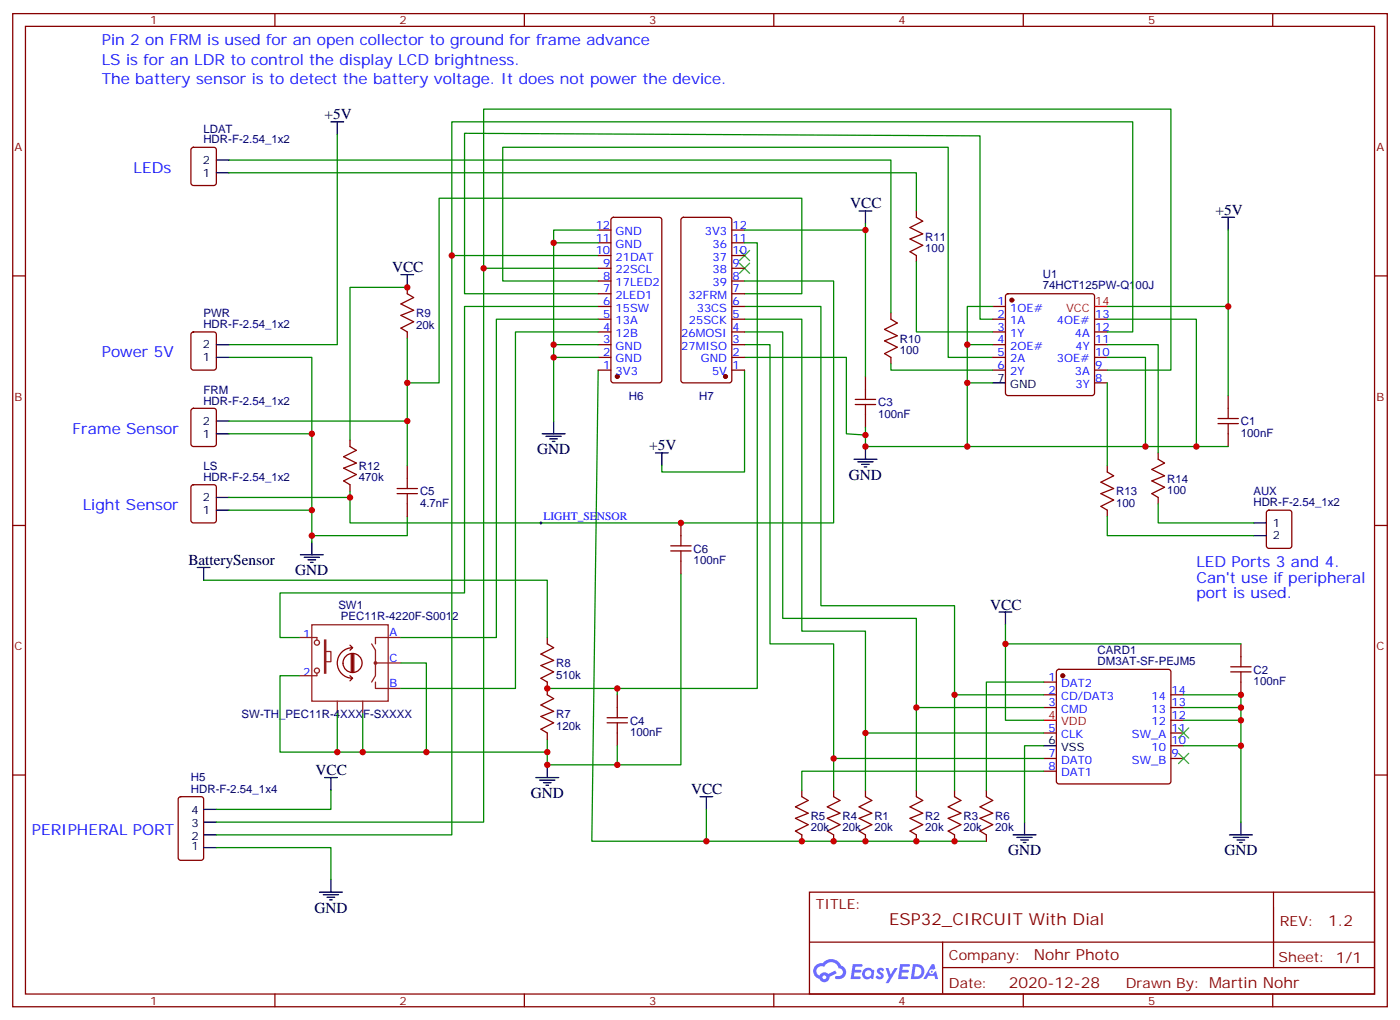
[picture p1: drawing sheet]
<svg xmlns="http://www.w3.org/2000/svg" width="388mm" height="283mm" viewBox="0 0 388 283" stroke-linecap="round" stroke-linejoin="round" font-family="sans-serif">
<path d="M83.3 153.7h6.3M84.3 154.4h4.2M85.4 155.1h2.1M86.1 155.8h.7M86.4 150.2v3.5" fill="none" stroke="#000" stroke-width=".35"/>
<g fill="none" stroke="#870000" stroke-width=".35">
<path d="M3.5 3.8h381v275.1h-381zM7.1 7.3h373.9v268.1h-373.9zM76.2 3.8v3.5M145.3 3.8v3.5M214.5 3.8v3.5M283.6 3.8v3.5M352.8 3.8v3.5M3.5 76.4h3.6M381 76.4h3.5M3.5 145.6h3.6M381 145.6h3.5M3.5 214.7h3.6"/>
<path d="M381 214.7h3.5M224.4 247.2h156.6v28.2h-156.6zM353 247.2v20.9M76.2 275.4v3.5M145.3 275.4v3.5M214.5 275.4v3.5M224.4 261h156.5M261.3 268.1h119.6M261.3 261v14.1M283.6 275.4v3.5M352.8 275.4v3.5"/>
</g>
<g fill="#5487ff">
<path d="M243.4 268.4a1.22 1.22 0 0 1 1.7 .2l-.4 .6a.47 .47 0 0 0-.4-.4 .47 .47 0 0 0-.5 .2l.1 .1a1.23 1.23 0 0 1 .8 1.9 1.44 1.44 0 0 1-2.1-.2l.5-.6 .8 .4a.29 .29 0 0 0 .3-.2 .29 .29 0 0 0-.3-.3 1.04 1.04 0 0 1-.5-1.7z"/>
<path d="M236.4 267.1h2.3l.3 .2-.1 .5-1.8 .1-.1 .8h1.5l.3 .4-.4 .4-1.6-.1-.1 1.2h1.7l.2 .3-.2 .3-2.6 .1z"/>
<path d="M249.5 267.1h2.4l.3 .2-.1 .5-1.9 .1-.1 .8h1.5l.4 .4-.4 .3h-1.6l-.2 1.1 1.8 .1 .1 .3-.1 .3-2.7 .1z"/>
<path d="M258.3 267.1h.7l.3 1.3-.6 .3a.69 .69 0 0 0-1 .3 .69 .69 0 0 0 .4 .9 .69 .69 0 0 0 .9-.6l.5-.2 .5 2.2h-.8l-.2-.9h-1.7l-.5 .9h-.9z"/>
<path d="M245.5 268.2h.8l.6 1.8 1.1-1.8h.8l-2.5 4.2h-.8l.9-1.5z"/>
<path d="M253 267.1l-.6 4.2h1.4a2.11 2.11 0 0 0 2.4-2.1 2.11 2.11 0 0 0-2.5-2.1zM253.8 267.9a1.39 1.39 0 0 1 1.6 1.4 1.39 1.39 0 0 1-1.8 1.2h-.2z"/>
<path d="M239.4 268.7a1.54 1.54 0 0 0-.1 2.2 1.54 1.54 0 0 0 2.1 .1l.6 .3 .3-2.3-.1-.3h-.4a1.49 1.49 0 0 0-2.4 0zM239.6 269.7a.95 .95 0 0 1 1.9 0 .95 .95 0 0 1-1.9 0z"/>
<path d="M226.1 267.5a2.18 2.18 0 0 0 1 3.7 1.44 1.44 0 0 0 1.7 .9 1.44 1.44 0 0 0 1.1-1.5l2-1-.4-.7-1.9 1a1.47 1.47 0 0 0-2.5 .4 1.39 1.39 0 0 1-.6-1.9 1.39 1.39 0 0 1 2-.5 2.12 2.12 0 0 1 2.1-1.3 2.12 2.12 0 0 1 1.9 1.7 1.14 1.14 0 0 1 1.1 1.4 1.14 1.14 0 0 1-1.6 .7 .43 .43 0 0 0-.6 .4 .43 .43 0 0 0 .5 .5 1.98 1.98 0 0 0 2.5-1.3 1.98 1.98 0 0 0-1.3-2.5 3.1 3.1 0 0 0-5.2-.7l-.9 .2zM228 270.8a.54 .54 0 0 1 1 0 .54 .54 0 0 1-1 0z"/>
<circle cx="258.3" cy="269.2" r=".26"/>
</g>
<g fill="none" stroke="#870000" stroke-width=".35">
<path d="M53.2 41l.4-.2h5.7l.6 .4 .1 9.5-.5 .6-5.9 .1-.6-.5-.1-9.4zM254 58.5v1.7l1.8 1.1-3.6 1.7 3.6 1.8-3.6 1.4 3.6 1.8-3.6 1.7 1.8 1.1v1.8M112.9 79.6v1.8l1.8 1-3.6 1.8 3.6 1.8-3.6 1.4 3.6 1.7-3.6 1.8 1.8 1.1v1.7M165.8 77.9h3.5M165.8 74.3h3.5M165.8 70.8h3.5M165.8 67.3h3.5M165.8 63.7h3.5M169.6 60.4l.4-.2h12.7l.7 .5v44.7l-.4 .6-13 .1-.6-.5-.1-44.7zM189 60.4l.4-.2h12.7l.7 .5v44.7l-.4 .6-13 .1-.6-.5-.1-44.7zM202.8 77.9h3.6M202.8 74.3h3.6"/>
<path d="M202.8 70.8h3.6M202.8 67.3h3.6M202.8 63.7h3.6M53.2 92.2l.4-.2h5.7l.6 .4 .1 9.4-.5 .7-5.9 .1-.6-.5-.1-9.4zM165.8 99h3.5M165.8 95.5h3.5M165.8 92h3.5M165.8 88.4h3.5M165.8 84.9h3.5M165.8 81.4h3.5M202.8 99h3.6M202.8 95.5h3.6"/>
<path d="M202.8 92h3.6M202.8 88.4h3.6M202.8 84.9h3.6M202.8 81.4h3.6M246.9 86.7v1.7l1.8 1.1-3.5 1.8 3.5 1.7-3.5 1.4 3.5 1.8-3.5 1.8 1.7 1v1.8M275.2 99h3.5M275.2 95.5h3.5M275.2 92h3.5M275.2 88.4h3.5M275.2 84.9h3.5M278.9 81.6l.5-.2h23.3l.5 .2 .2 .5v26.8l-.2 .5-.5 .2h-23.3l-.5-.2-.2-.5v-26.8zM303.4 99h3.5"/>
<path d="M303.4 95.5h3.5M303.4 92h3.5M303.4 88.4h3.5M53.2 113.3l.4-.2h5.7l.6 .5 .1 9.4-.5 .7h-5.9l-.6-.4-.1-9.5zM165.8 102.6h3.5M202.8 102.6h3.6M237.1 112.1h5.6M237.1 110.7h5.6M239.9 104.3v6.4M239.9 112.1v6.3M275.2 102.6h3.5M303.4 102.6h3.5"/>
<path d="M303.4 106.1h3.5M337.6 117.4h5.7M337.6 116h5.7M340.4 109.6v6.4M340.4 117.4v6.3M53.2 134.5l.4-.2h5.7l.6 .4 .1 9.5-.5 .6-5.9 .1-.6-.5-.1-9.4zM97 122v1.7l1.8 1.1-3.6 1.7 3.6 1.8-3.6 1.4 3.6 1.8-3.6 1.7 1.8 1.1v1.8M112.9 129v3.5M112.9 139.6v3.5M306.9 129v1.8l1.8 1-3.5 1.8 3.5 1.8-3.5 1.4 3.5 1.7-3.5 1.8 1.7 1.1v1.7M321 125.5v1.7l1.8 1.1-3.5 1.8 3.5 1.7-3.5 1.4 3.5 1.8-3.5 1.8 1.7 1v1.8M185.9 152.6h5.7"/>
<path d="M185.9 151.2h5.7M188.7 144.9v6.3M188.7 152.6v6.4M351.2 141.6l.5-.2h5.7l.6 .4 .1 9.4-.5 .7h-5.9l-.6-.4-.1-9.4zM151.7 176.6v1.8l1.8 1.1-3.6 1.7 3.6 1.8-3.6 1.4 3.6 1.8-3.6 1.7 1.8 1.1v3.5l1.8 1.1-3.6 1.7 3.6 1.8-3.6 1.4 3.6 1.8-3.6 1.7 1.8 1.1v1.8M344 178.4v6.3M168.3 198.9h5.6M171.1 192.5v6.4M289.3 189h3.5M289.3 192.5h3.5M289.3 196h3.5M293 185.7l.5-.2h30.3l.5 .2 .3 .5v30.3l-.3 .5-.5 .2h-30.3l-.5-.2-.2-.5v-30.3z"/>
<path d="M324.6 192.5h3.5M324.6 196h3.5M324.6 199.6h3.5M341.1 186.2h5.7M341.1 184.7h5.7M344 186.2v6.3M168.3 200.3h5.6M171.1 200.3v6.3M222.2 219v1.7l1.8 1.1-3.5 1.8 3.5 1.7-3.5 1.4 3.5 1.8-3.5 1.8 1.7 1v1.8M231.1 219v1.7l1.7 1.1-3.5 1.8 3.5 1.7-3.5 1.4 3.5 1.8-3.5 1.8 1.8 1v1.8M239.9 219v1.7l1.8 1.1-3.6 1.8 3.6 1.7-3.6 1.4 3.6 1.8-3.6 1.8 1.8 1v1.8M254 219v1.7l1.8 1.1-3.6 1.8 3.6 1.7-3.6 1.4 3.6 1.8-3.6 1.8 1.8 1v1.8"/>
<path d="M264.6 219v1.7l1.7 1.1-3.5 1.8 3.5 1.7-3.5 1.4 3.5 1.8-3.5 1.8 1.8 1v1.8M273.4 219v1.7l1.8 1.1-3.6 1.8 3.6 1.7-3.6 1.4 3.6 1.8-3.6 1.8 1.8 1v1.8M289.3 203.1h3.5M289.3 210.1h3.5M289.3 213.7h3.5M324.6 203.1h3.5M324.6 210.1h3.5M324.6 206.6h3.5M49.6 220.9l.5-.2h5.6l.7 .5v16.5l-.4 .6-5.9 .1-.7-.5v-16.5z"/>
</g>
<g fill="none" stroke="#000" stroke-width=".35">
<path d="M91.7 33.8h3.5M93.5 33.8v3.5M60 47.9h3.5M60 44.3h3.5M238.1 58.5h3.6M239.9 58.5v3.5M111.1 76.1h3.6M112.9 76.1v3.5M338.7 60.2h3.5M340.4 60.2v3.5M60 99h3.5M60 95.5h3.5"/>
<path d="M60 116.7h3.5M153.5 116.7v3.5M275.2 106.1h3.5M60 120.2h3.5M60 137.8h3.5M150.3 120.2h6.3M151.3 120.9h4.3M152.4 121.6h2.1M153.1 122.3h.7M181.7 125.5h3.5M183.4 125.5v3.5M236.7 127.2h6.4"/>
<path d="M237.8 128h4.2M238.8 128.7h2.1M239.5 129.4h.7M239.9 123.7v3.5M54.7 157.2h3.5M56.4 157.2v3.6M60 141.4h3.5M347.5 144.9h3.5M347.5 148.4h3.5M276.9 169.6h3.6M278.7 169.6v3.5M90 215.4h3.5"/>
<path d="M91.7 215.4v3.6M148.5 215.4h6.4M149.6 216.1h4.2M150.6 216.9h2.2M151.3 217.6h.7M151.7 211.9v3.5M289.3 206.6h3.5M56.4 231.3h3.6M56.4 234.8h3.6M56.4 227.8h3.6M56.4 224.3h3.6M194 220.7h3.6"/>
<path d="M195.8 220.7v3.6M280.8 231.3h6.4M281.9 232h4.2M282.9 232.7h2.1M283.6 233.4h.7M284 227.8v3.5M340.8 231.3h6.3M341.8 232h4.3M342.9 232.7h2.1M343.6 233.4h.7M344 227.8v3.5M88.5 247.2h6.4"/>
<path d="M89.6 247.9h4.2M90.7 248.6h2.1M91.4 249.3h.7M91.7 243.7v3.5"/>
</g>
<g fill="none" stroke="#008700" stroke-width=".35">
<path d="M93.5 37.3v58.2h-30M63.5 44.3h183.4v42.4M63.5 47.9h190.5v10.6M112.9 79.6h-15.9v42.4M125.2 70.8v-37h188.8v58.2h-7.1M134.1 74.3v-44.1h190.5v72.4h-17.7M153.5 67.3h12.3M165.8 77.9h-26.5v-37.1h123.5v58.2h12.4M165.8 70.8h-40.6v160.5h-65.2M165.8 74.3h-31.7v153.5h-74.1M165.8 63.7h-12.3v31.8M206.4 67.3h3.5v123.4h-58.2"/>
<path d="M206.4 63.7h33.5v40.6M206.4 77.9h24.7v67h-134.1v-7.1M239.9 62v1.7M254 72.6v19.4h21.2M340.4 63.7v45.9M63.5 99h22.9v49.4M112.9 93.7v35.3M153.5 99h12.3M165.8 81.4h-37v-44.5l142.8 .7v50.8h3.6M165.8 84.9h-37v79.4h-51.2v12.3h5.3M165.8 95.5h-12.3v21.2M165.8 88.4h-28.2v88.2h-26.5"/>
<path d="M165.8 92h-22.9v98.7h-31.8M206.4 84.9h21.1v82.9h37.1v24.7h24.7M206.4 92h10.6v79.3h37v24.7h35.3M206.4 88.4h15.8v86.5h17.7v28.2h49.4M206.4 95.5h7v82.9h17.7v31.7h58.2M206.4 99h28.2v21.2l5.3 .3M206.4 81.4h15.8v-26.5h-100.5v51.2h-8.8M268.1 95.5h7.1M275.2 84.9h-7.1v38.8h-28.2v-5.3M306.9 95.5h14.1v30M306.9 99h10.6v24.7M306.9 88.4h24.7v35.3"/>
<path d="M306.9 84.9h33.5M63.5 116.7h49.4M165.8 102.6l-1.8 130.5h31.8M206.4 102.6v28.2h-23v-1.8M246.9 100.8v1.8h28.3M268.1 106.1h7.1M306.9 106.1v22.9M63.5 120.2h22.9M97 136.1v1.7h-33.5M268.1 123.7h72.3M321 139.6v5.3h26.5M63.5 141.4h22.9"/>
<path d="M112.9 143.1v5.3h-26.5v1.8M188.7 159v52.9h-17.6M306.9 143.1v5.3h40.6M56.4 160.8h95.3v15.8M278.7 173.1v26.5h10.6M278.7 178.4h65.3M82.9 187.2h-5.3v21.2h22.9M93.5 197.8v10.6M100.5 197.8v10.6h51.2v-3.5M111.1 183.7h7.1v24.7M171.1 190.7v1.8M254 196v23"/>
<path d="M264.6 192.5v26.5M289.3 189h-15.9v30M328.1 192.5h15.9v35.3M328.1 196h15.9M328.1 199.6h15.9M91.7 219v5.3h-31.7M171.1 206.6v5.3h-19.4v-3.5M231.1 210.1v8.9M239.9 203.1v15.9M289.3 206.6h-5.3v21.2M289.3 213.7h-67.1v5.3M328.1 206.6h15.9"/>
<path d="M60 234.8h31.7v8.9M195.8 224.3v8.8h77.6"/>
</g>
<path d="M110.1 136.8h5.6M110.1 135.4h5.6M112.9 132.5v2.9M112.9 136.8v2.8" fill="none" stroke="#a10000" stroke-width=".35"/>
<g fill="#870000" stroke="#870000" stroke-width=".35">
<circle cx="294.6" cy="187.2" r=".53"/>
<circle cx="171.1" cy="104.3" r=".53"/>
<circle cx="201.1" cy="104.3" r=".53"/>
<circle cx="280.5" cy="83.1" r=".53"/>
</g>
<path d="M303.4 84.9h3.5M289.3 199.6h3.5" fill="none" stroke="#f00" stroke-width=".35"/>
<path d="M205 69.4l2.8 2.8M205 72.9l2.8 2.8M207.8 69.4l-2.8 2.8M207.8 72.9l-2.8 2.8M326.7 208.7l2.8 2.9M326.7 201.7l2.8 2.8M329.5 208.7l-2.8 2.9M329.5 201.7l-2.8 2.8" fill="none" stroke="#3c3" stroke-width=".35"/>
<g fill="none" stroke="#8c2424" stroke-width=".35">
<path d="M82.9 176.6h4.9v.7M86.4 173.1h21.2v21.2h-21.2zM90 177.3h.3v9.2h-.3zM103 178.4l1.1 1.8v7l-1.1 1.8M111.1 176.6h-7v1.8M87.8 186.5v.7h-4.9M90.3 180.5h1.4v2.8h-1.4M93.5 194.3v3.5M100.5 194.3v3.5M104.1 189v1.7h7M104.1 183.7h7"/>
<circle cx="87.8" cy="178" r=".71"/>
<circle cx="87.8" cy="185.8" r=".71"/>
<circle cx="104.1" cy="183.7" r=".35"/>
</g>
<path d="M97 178.8l.7 .7M97.7 179.5a4.2 4.2 0 0 0-4.2 4.2 4.2 4.2 0 0 0 4.2 4.2M97.7 179.5l-.7 .7M95.1 183.7a2.65 2.65 0 0 1 3.7-2.4 2.65 2.65 0 0 1 .6 4.4 2.65 2.65 0 0 1-4.2-1.3l-.1-.6M97 187.2l.7 .7M97.4 181.2v5M97.7 187.9l-.7 .7M97.7 181.2v5M98.1 181.2v5" fill="none" stroke="#850000" stroke-width=".35"/>
<path d="M149.6 144.9h.7M149.9 144.5v.7" fill="none" stroke="#000" stroke-width=".28"/>
<g fill="#c00">
<circle cx="231.1" cy="210.1" r=".88"/>
<circle cx="239.9" cy="203.1" r=".88"/>
<circle cx="264.6" cy="192.5" r=".88"/>
<circle cx="239.9" cy="233.1" r=".88"/>
<circle cx="231.1" cy="233.1" r=".88"/>
<circle cx="344" cy="196" r=".88"/>
<circle cx="344" cy="199.6" r=".88"/>
<circle cx="344" cy="206.6" r=".88"/>
<circle cx="344" cy="192.5" r=".88"/>
<circle cx="278.7" cy="178.4" r=".88"/>
<circle cx="254" cy="196" r=".88"/>
<circle cx="254" cy="233.1" r=".88"/>
<circle cx="222.3" cy="233.1" r=".88"/>
<circle cx="264.6" cy="233.1" r=".88"/>
<circle cx="195.8" cy="233.1" r=".88"/>
<circle cx="86.4" cy="148.4" r=".88"/>
<circle cx="153.5" cy="99" r=".88"/>
<circle cx="153.5" cy="95.5" r=".88"/>
<circle cx="153.5" cy="67.3" r=".88"/>
<circle cx="100.5" cy="208.4" r=".88"/>
<circle cx="171.1" cy="190.7" r=".88"/>
<circle cx="340.4" cy="84.9" r=".88"/>
<circle cx="239.9" cy="123.7" r=".88"/>
<circle cx="268.1" cy="95.5" r=".88"/>
<circle cx="268.1" cy="106.1" r=".88"/>
<circle cx="86.4" cy="120.2" r=".88"/>
<circle cx="86.4" cy="141.4" r=".88"/>
<circle cx="112.9" cy="106.1" r=".88"/>
<circle cx="112.9" cy="116.7" r=".88"/>
<circle cx="112.9" cy="79.6" r=".88"/>
<circle cx="239.9" cy="120.5" r=".88"/>
<circle cx="239.9" cy="63.7" r=".88"/>
<circle cx="97" cy="137.8" r=".88"/>
<circle cx="151.7" cy="190.7" r=".88"/>
<circle cx="93.5" cy="208.4" r=".88"/>
<circle cx="151.7" cy="208.4" r=".88"/>
<circle cx="118.2" cy="208.4" r=".88"/>
<circle cx="151.7" cy="211.9" r=".88"/>
<circle cx="188.7" cy="144.9" r=".88"/>
<circle cx="171.1" cy="211.9" r=".88"/>
<circle cx="268.1" cy="123.7" r=".88"/>
<circle cx="317.5" cy="123.7" r=".88"/>
<circle cx="331.6" cy="123.7" r=".88"/>
<circle cx="125.2" cy="70.8" r=".88"/>
<circle cx="134.1" cy="74.3" r=".88"/>
</g>
<text font-size="4.6" fill="#800" x="246.5" y="256.2">ESP32_CIRCUIT With Dial</text>
<g font-size="4.2" fill="#00f">
<text x="28.2" y="12.6">Pin 2 on FRM is used for an open collector to ground for frame advance</text>
<text x="28.2" y="17.9">LS is for an LDR to control the display LCD brightness.</text>
<text x="28.2" y="23.2">The battery sensor is to detect the battery voltage. It does not power the device.</text>
<text x="37" y="47.9">LEDs</text>
<text x="28.2" y="99">Power 5V</text>
<text x="20.1" y="120.2">Frame Sensor</text>
<text x="22.9" y="141.4">Light Sensor</text>
<text x="331.6" y="157.2">LED Ports 3 and 4.</text>
<text x="331.6" y="161.5">Can't use if peripheral</text>
<text x="331.6" y="165.7">port is used.</text>
<text x="8.8" y="231.3">PERIPHERAL PORT</text>
</g>
<g font-size="4.2">
<text x="90" y="33.1">+5V</text>
<text x="235.7" y="57.7">VCC</text>
<text x="336.9" y="59.5">+5V</text>
<text x="108.7" y="75.4">VCC</text>
<text x="148.9" y="125.8">GND</text>
<text x="179.9" y="124.8">+5V</text>
<text x="235.3" y="132.9">GND</text>
<text x="52.2" y="156.5">BatterySensor</text>
<text x="81.8" y="159.3">GND</text>
<text x="274.5" y="168.9">VCC</text>
<text x="87.5" y="214.7">VCC</text>
<text x="147.1" y="221.1">GND</text>
<text x="191.6" y="220">VCC</text>
<text x="279.4" y="237">GND</text>
<text x="339.4" y="237">GND</text>
<text x="87.1" y="252.8">GND</text>
</g>
<g font-size="4.2" fill="#800">
<text x="368.2" y="256.5">1.2</text>
<text x="286.5" y="266">Nohr Photo</text>
<text x="279.6" y="273.8">2020-12-28</text>
</g>
<g font-size="3.9" fill="#800">
<text x="226.1" y="251.8">TITLE:</text>
<text x="354.8" y="256.5">REV:</text>
<text x="263" y="266">Company:</text>
<text x="354.4" y="266.6">Sheet: 1/1</text>
<text x="263" y="273.6">Date:</text>
<text x="312.1" y="273.7">Drawn By: Martin Nohr</text>
</g>
<g font-size="3.2" fill="#800">
<text x="41.6" y="6.8">1</text>
<text x="110.8" y="6.8">2</text>
<text x="179.9" y="6.8">3</text>
<text x="249.1" y="6.8">4</text>
<text x="318.2" y="6.8">5</text>
<text x="4.1" y="41.9">A</text>
<text x="381.5" y="41.9">A</text>
<text x="4.1" y="111">B</text>
<text x="381.5" y="111">B</text>
<text x="4.1" y="180.2">C</text>
<text x="381.5" y="180.2">C</text>
<text x="41.6" y="278.4">1</text>
<text x="110.8" y="278.4">2</text>
<text x="179.9" y="278.4">3</text>
<text x="249.1" y="278.4">4</text>
<text x="318.2" y="278.4">5</text>
</g>
<g font-size="3.2" fill="#000080">
<text x="56.4" y="39.8">HDR-F-2.54_1x2</text>
<text x="56.4" y="36.7">LDAT</text>
<text x="256.5" y="69.9">100</text>
<text x="256.5" y="66.7">R11</text>
<text x="289" y="77">U1</text>
<text x="289" y="80.1">74HCT125PW-Q100J</text>
<text x="56.4" y="87.9">PWR</text>
<text x="115.4" y="87.9">R9</text>
<text x="56.4" y="90.9">HDR-F-2.54_1x2</text>
<text x="115.4" y="91">20k</text>
<text x="249.4" y="94.9">R10</text>
<text x="249.4" y="98.1">100</text>
<text x="56.4" y="112.1">HDR-F-2.54_1x2</text>
<text x="56.4" y="109">FRM</text>
<text x="174.3" y="110.7">H6</text>
<text x="193.8" y="110.7">H7</text>
<text x="243.4" y="112.6">C3</text>
<text x="243.4" y="115.7">100nF</text>
<text x="344" y="117.8">C1</text>
<text x="344" y="121">100nF</text>
<text x="56.4" y="130.2">LS</text>
<text x="99.5" y="130.2">R12</text>
<text x="56.4" y="133.2">HDR-F-2.54_1x2</text>
<text x="99.5" y="133.4">470k</text>
<text x="116.4" y="137.2">C5</text>
<text x="309.4" y="137.2">R13</text>
<text x="323.5" y="136.9">100</text>
<text x="323.5" y="133.7">R14</text>
<text x="347.4" y="137.2">AUX</text>
<text x="116.4" y="140.4">4.7nF</text>
<text x="309.4" y="140.4">100</text>
<text x="347.4" y="140.3">HDR-F-2.54_1x2</text>
<text x="192.3" y="153.1">C6</text>
<text x="192.3" y="156.3">100nF</text>
<text x="93.8" y="168.8">SW1</text>
<text x="94.5" y="171.9">PEC11R-4220F-S0012</text>
<text x="154.2" y="184.9">R8</text>
<text x="304.2" y="184.3">DM3AT-SF-PEJM5</text>
<text x="304.2" y="181.1">CARD1</text>
<text x="154.2" y="188">510k</text>
<text x="347.5" y="189.8">100nF</text>
<text x="347.5" y="186.6">C2</text>
<text x="67" y="198.9">SW-TH_PEC11R-4XXXF-SXXXX</text>
<text x="154.2" y="202.2">120k</text>
<text x="154.2" y="199">R7</text>
<text x="174.6" y="203.9">100nF</text>
<text x="174.6" y="200.7">C4</text>
<text x="52.9" y="219.7">HDR-F-2.54_1x4</text>
<text x="52.9" y="216.5">H5</text>
<text x="224.7" y="227.2">R5</text>
<text x="233.5" y="227.2">R4</text>
<text x="242.4" y="227.2">R1</text>
<text x="256.5" y="227.2">R2</text>
<text x="267.1" y="227.2">R3</text>
<text x="275.9" y="227.2">R6</text>
<text x="224.7" y="230.4">20k</text>
<text x="233.5" y="230.4">20k</text>
<text x="242.4" y="230.4">20k</text>
<text x="256.5" y="230.4">20k</text>
<text x="267.1" y="230.4">20k</text>
<text x="275.9" y="230.4">20k</text>
</g>
<g font-size="3.2">
<text x="56.2" y="45.4">2</text>
<text x="56.2" y="48.9">1</text>
<text x="56.2" y="100.1">1</text>
<text x="56.2" y="96.6">2</text>
<text x="276.5" y="105.7">7</text>
<text x="280" y="107.5">GND</text>
<text x="56.2" y="117.7">2</text>
<text x="56.2" y="121.2">1</text>
<text x="56.2" y="142.4">1</text>
<text x="56.2" y="138.9">2</text>
<text x="352.8" y="145.9">1</text>
<text x="352.8" y="149.5">2</text>
<text x="290.6" y="206.3">6</text>
<text x="294.1" y="208">VSS</text>
<text x="53.1" y="225.7">4</text>
<text x="53.1" y="232.7">2</text>
<text x="53.1" y="229.2">3</text>
<text x="53.1" y="235.5">1</text>
</g>
<g font-size="3.2" fill="#00f">
<text x="165.1" y="63.4">12</text>
<text x="170.6" y="65.2">GND</text>
<text x="195.3" y="65.2">3V3</text>
<text x="203" y="63.4">12</text>
<text x="165.1" y="70.4">10</text>
<text x="165.1" y="66.9">11</text>
<text x="170.6" y="68.7">GND</text>
<text x="197.5" y="68.7">36</text>
<text x="203" y="70.4">10</text>
<text x="203" y="66.9">11</text>
<text x="167.1" y="77.5">8</text>
<text x="167.1" y="74">9</text>
<text x="170.6" y="75.7">22SCL</text>
<text x="170.6" y="72.2">21DAT</text>
<text x="197.5" y="75.7">38</text>
<text x="197.5" y="72.2">37</text>
<text x="203" y="77.5">8</text>
<text x="203" y="74">9</text>
<text x="167.1" y="81">7</text>
<text x="170.6" y="82.8">2LED1</text>
<text x="170.6" y="79.3">17LED2</text>
<text x="190.8" y="82.8">32FRM</text>
<text x="197.5" y="79.3">39</text>
<text x="203" y="81">7</text>
<text x="167.1" y="88.1">5</text>
<text x="167.1" y="84.6">6</text>
<text x="170.6" y="89.9">13A</text>
<text x="170.6" y="86.3">15SW</text>
<text x="190.9" y="89.9">25SCK</text>
<text x="193.1" y="86.3">33CS</text>
<text x="203" y="88.1">5</text>
<text x="203" y="84.6">6</text>
<text x="276.5" y="84.6">1</text>
<text x="276.5" y="88.1">2</text>
<text x="280" y="86.3">1OE#</text>
<text x="280" y="89.9">1A</text>
<text x="293" y="89.9">4OE#</text>
<text x="303.6" y="88.1">13</text>
<text x="167.1" y="95.1">3</text>
<text x="167.1" y="91.6">4</text>
<text x="170.6" y="93.4">12B</text>
<text x="188.8" y="93.4">26MOSI</text>
<text x="203" y="95.1">3</text>
<text x="203" y="91.6">4</text>
<text x="276.5" y="91.6">3</text>
<text x="276.5" y="95.1">4</text>
<text x="280" y="93.4">1Y</text>
<text x="297.9" y="93.4">4A</text>
<text x="303.6" y="95.1">11</text>
<text x="303.6" y="91.6">12</text>
<text x="167.1" y="98.7">2</text>
<text x="170.6" y="100.4">GND</text>
<text x="170.6" y="96.9">GND</text>
<text x="188.8" y="96.9">27MISO</text>
<text x="194.3" y="100.4">GND</text>
<text x="203" y="98.7">2</text>
<text x="276.5" y="98.7">5</text>
<text x="280" y="96.9">2OE#</text>
<text x="280" y="100.4">2A</text>
<text x="293" y="100.4">3OE#</text>
<text x="298.1" y="96.9">4Y</text>
<text x="303.6" y="98.7">10</text>
<text x="167.1" y="102.2">1</text>
<text x="170.6" y="104">3V3</text>
<text x="197.4" y="104">5V</text>
<text x="203" y="102.2">1</text>
<text x="276.5" y="102.2">6</text>
<text x="280" y="104">2Y</text>
<text x="297.9" y="104">3A</text>
<text x="298.1" y="107.5">3Y</text>
<text x="303.6" y="105.7">8</text>
<text x="303.6" y="102.2">9</text>
<text x="150.6" y="144">LIGHT_SENSOR</text>
<text x="84.1" y="176.6">1</text>
<text x="107.9" y="176.3">A</text>
<text x="107.9" y="183.3">C</text>
<text x="84.1" y="187.2">2</text>
<text x="107.9" y="190.4">B</text>
<text x="290.6" y="188.6">1</text>
<text x="294.1" y="190.4">DAT2</text>
<text x="290.6" y="192.2">2</text>
<text x="290.6" y="195.7">3</text>
<text x="294.1" y="193.9">CD/DAT3</text>
<text x="294.1" y="197.4">CMD</text>
<text x="319.2" y="197.4">13</text>
<text x="319.2" y="193.9">14</text>
<text x="324.7" y="195.7">13</text>
<text x="324.7" y="192.2">14</text>
<text x="290.6" y="202.7">5</text>
<text x="319.2" y="201">12</text>
<text x="324.7" y="202.7">11</text>
<text x="324.7" y="199.2">12</text>
<text x="290.6" y="209.8">7</text>
<text x="294.1" y="204.5">CLK</text>
<text x="313.8" y="204.5">SW_A</text>
<text x="319.2" y="208">10</text>
<text x="324.7" y="209.8">9</text>
<text x="324.7" y="206.3">10</text>
<text x="290.6" y="213.3">8</text>
<text x="294.1" y="211.6">DAT0</text>
<text x="294.1" y="215.1">DAT1</text>
<text x="313.8" y="211.6">SW_B</text>
</g>
<g font-size="3.2" fill="#f00">
<text x="295.5" y="86.3">VCC</text>
<text x="303.6" y="84.6">14</text>
<text x="290.6" y="199.2">4</text>
<text x="294.1" y="201">VDD</text>
</g>
</svg>
